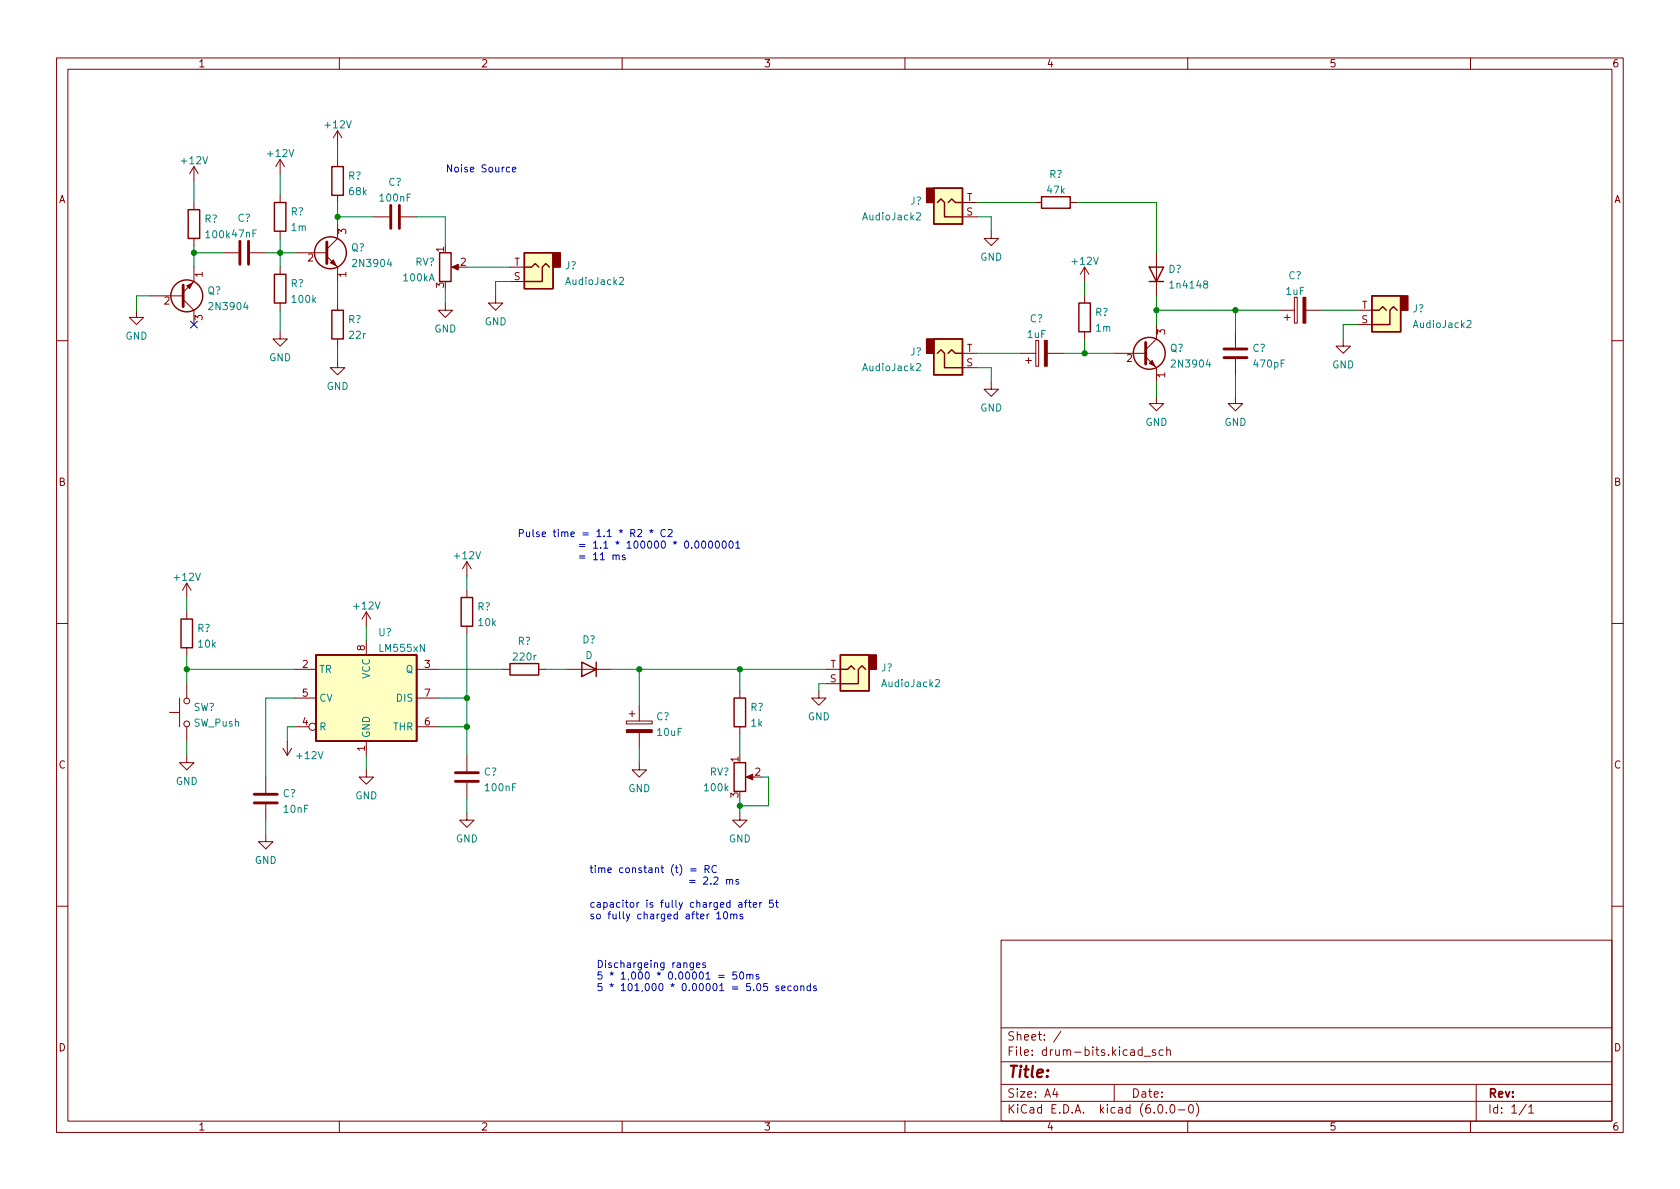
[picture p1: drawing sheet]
<svg xmlns="http://www.w3.org/2000/svg" width="297mm" height="210mm" viewBox="0 0 297 210" stroke-linecap="round" stroke-linejoin="round" font-family="sans-serif">
<g fill="none" stroke="#840000" stroke-width=".18">
<path d="M10 10.2h277v190.1h-277zM12 12.2h273v186.1h-273zM60 10.2v2M110 10.2v2M160 10.2v2M210 10.2v2M260 10.2v2M34.3 29.5l-.8 1.2M34.3 29.5v2.5M34.3 35.8v1.3M34.3 29.5l.8 1.2M49.5 28.2v2.5"/>
<path d="M49.5 34.5v1.3M49.5 28.2l-.7 1.3M49.5 28.2l.8 1.3M59.7 23.1l-.8 1.3M59.7 23.1v2.5M59.7 28.2v1.3M59.7 34.5v1.3M59.7 39.6v2.6l-1.9 1.9M59.7 23.1l.8 1.3M66 38.3h2.8M70.9 38.3h2.8M170.2 38.3h2.5"/>
<path d="M170.2 35.8h2.5M182.9 35.8h1.2M189.2 35.8h1.3M24.1 54.9v1.2h1.3l-1.3 1.3-1.2-1.3h1.2M26.7 52.3h5.7M32.4 53l1.9 1.9v2.5M34.3 47.2v2.6l-1.9 1.9M34.3 42.2v1.2M39.4 44.7h2.8M44.2 44.7h2.8M49.5 58.7v1.2h1.3l-1.3 1.3-1.2-1.3h1.2M49.5 40.9v1.3"/>
<path d="M49.5 47.2v1.3M49.5 53.6v1.3M52.1 44.7h5.7M57.8 45.3l1.9 1.9v2.6M59.7 53.6v1.3M59.7 59.9v1.3M78.7 53.6v1.3h1.3l-1.3 1.2-1.2-1.2h1.2M80.3 47.2h1M87.6 52.3v1.3h1.3l-1.3 1.3-1.2-1.3h1.2M90.2 47.2h2.5M90.2 49.8h2.5M175.3 40.9v1.3h1.2l-1.2 1.2-1.3-1.2h1.3"/>
<path d="M191.8 47.2v2.6M191.8 52.3v1.3M191.8 58.7v1.2M191.8 47.2l-.8 1.3M191.8 47.2l.7 1.3M204.5 57.4v2.5l-1.9 1.9M204.5 44.7v7.6M218.4 58.7v2.8M226.1 54.9h2.8M227.1 56.1h1M227.6 55.6v1M228.9 52.6h.5v4.5h-.5z"/>
<path d="M230.9 54.9h2.8M237.5 59.9v1.3h1.3l-1.3 1.3-1.3-1.3h1.3M240 54.9h2.6M240 57.4h2.6M10 60.2h2M59.7 63.7v1.3h1.3l-1.3 1.3-1.3-1.3h1.3M170.2 65h2.5M170.2 62.5h2.5M175.3 67.6v1.2h1.2l-1.2 1.3-1.3-1.3h1.3M180.3 62.5h2.8M181.4 63.7h1M181.9 63.2v1.1"/>
<path d="M183.1 60.2h.5v4.6h-.5zM185.2 62.5h2.8M196.8 62.5h5.8M202.6 63.1l1.9 1.9v2.6M204.5 70.1v1.3h1.2l-1.2 1.2-1.3-1.2h1.3M218.4 70.1v1.3h1.3l-1.3 1.2-1.2-1.2h1.2M218.4 63.5v2.8M285 60.2h2M82.5 99.3v2.5M82.5 99.3l-.7 1.3M82.5 99.3l.8 1.3M10 110.2h2"/>
<path d="M33 103.1v2.6M33 108.2v1.3M33 114.5v1.3M33 103.1l-.7 1.3M33 103.1l.8 1.3M52.1 118.4h3.8M64.8 108.2l-.8 1.3M64.8 108.2v2.5M64.8 113.3v2.5M64.8 108.2l.7 1.3M73.7 118.4h3.8M82.5 104.4v1.3"/>
<path d="M82.5 110.7v1.3M88.9 118.4h1.3M95.2 118.4h1.3M100.3 118.4h7.6M146 118.4h2.6M285 110.2h2M30 126h1.7M31.7 123.4v5.1M33 133.6v1.3h1.3l-1.3 1.2-1.3-1.2h1.3M33 120.9v2.5M33 128.5v2.6M47 137.4v2.8"/>
<path d="M50 132.3l.8 1.3M50.8 131.1v2.5M51.6 132.3l-.8 1.3M52.1 128.5h2.5M52.1 123.4h3.8M64.8 136.1v1.3h1.2l-1.2 1.3-1.3-1.3h1.3M64.8 131.1v2.5M73.7 128.5h3.8M73.7 123.4h3.8M82.5 133.6v2.8M82.5 138.4v2.8M110.7 127.5h4.6v.5h-4.6z"/>
<path d="M111.3 126.2h1M111.8 125.7v1M113 134.9v1.2h1.3l-1.3 1.3-1.2-1.3h1.2M113 124.7v2.8M113 129.5v2.8M130.8 122.2v1.2M130.8 128.5v1.3M132.3 137.4h1M144.8 122.2v1.2h1.2l-1.2 1.3-1.3-1.3h1.3M146 120.9h2.6M47 147.6v1.2h1.3l-1.3 1.3-1.3-1.3h1.3M47 142.2v2.8"/>
<path d="M82.5 143.8v1.2h1.3l-1.3 1.3-1.2-1.3h1.2M130.8 143.8v1.2h1.3l-1.3 1.3-1.3-1.3h1.3M10 160.2h2M177 166.3h108v32h-108zM285 160.2h2M60 198.3v2M110 198.3v2M160 198.3v2M177 194.8h108M177 191.8h108M177 187.8h108M177 181.8h108"/>
<path d="M186.5 192.5l-.4 1h1M186.9 193v1M187.6 182.4l-1.3 1.9M197 191.8v3M201.9 185.7l-.4-.1-.3 .3v.4l.2 .3h.5M201.9 185.1v1.5M202.3 186.8h1.1M204.3 185.7l-.4-.1-.2 .2 .1 .3 .5 .1v.4h-.6M204.9 195.4l.2-.1a.81 .81 0 0 1 .6 .7 .81 .81 0 0 1-.3 .8h-.2a.81 .81 0 0 1-.6-.6 .81 .81 0 0 1 .3-.8zM205.6 185.7l-.4-.1-.3 .3v.4l.2 .3h.5M206.2 196.7v.1M206.3 185.8l.2-.2 .4 .1v.9"/>
<path d="M206.3 185.1v1.5M207.1 195.4l.1-.1a.81 .81 0 0 1 .6 .7 .81 .81 0 0 1-.3 .8h-.1a.81 .81 0 0 1-.6-.6 .81 .81 0 0 1 .3-.8zM208.4 196.3h1.1M210 198.3v2M210.4 195.4l.1-.1a.81 .81 0 0 1 .6 .7 .81 .81 0 0 1-.3 .8h-.2a.81 .81 0 0 1-.5-.6 .81 .81 0 0 1 .3-.8zM211.5 195.1a1.72 1.72 0 0 1 0 2.3M260 198.3v2M261 191.8v6.5M269.9 195.3l-1.3 1.9M270.3 195.8l.4-.5v1.5M270.3 196.8h.9"/>
<circle cx="33" cy="123.9" r=".51"/>
<circle cx="33" cy="128" r=".51"/>
<circle cx="55.2" cy="128.5" r=".63"/>
</g>
<g fill="none" stroke="#840000" stroke-width=".51">
<path d="M69.1 36.3v4.1M70.6 36.3v4.1M32.4 50.4v3.8M42.4 42.7v4M43.9 42.7v4M57.8 42.8v3.8M202.6 60.6v3.8M216.4 61.7h4.1M216.4 63.2h4.1M80.5 138.2h4.1M80.5 136.6h4.1M45 142h4"/>
<path d="M45 140.5h4"/>
</g>
<g fill="none" stroke="#840000" stroke-width=".25">
<path d="M33.3 37.1h2v5.1h-2zM48.5 35.8h2v5.1h-2zM58.7 29.5h2v5h-2zM165.1 33.3h5.1v6.3h-5.1zM165.7 35.8l.7-.6 .6 .6v2.5h3.2M167.6 35.8l.7-.6 .6 .6h1.3M184.1 34.8h5.1v2h-5.1zM48.5 48.5h2v5.1h-2zM58.7 54.9h2v5h-2zM77.7 44.7h2.1v5.1h-2.1zM92.7 44.7h5.1v6.3h-5.1zM92.7 47.2h1.3l.6-.6 .6 .6"/>
<path d="M97.2 47.2l-.7-.6-.6 .6v2.6h-3.2M165.1 59.9h5.1v6.4h-5.1zM190.8 53.6h2v5.1h-2zM203.2 47.2h2.5l-1.2 2.6zM203.2 49.8h2.5M242.6 52.3h5v6.4h-5zM242.6 54.9h1.2l.7-.7 .6 .7M247 54.9l-.6-.7-.7 .7v2.5h-3.1M165.7 62.5l.7-.7 .6 .7v2.5h3.2M167.6 62.5l.7-.7 .6 .7h1.3M32 109.5h2v5h-2zM55.9 115.8h17.8v15.3h-17.8z"/>
<path d="M81.5 105.7h2.1v5h-2.1zM90.2 117.3h5v2.1h-5zM102.9 117.1l2.5 1.3-2.5 1.2zM105.4 117.1v2.5M148.6 115.8h5.1v6.4h-5.1zM148.6 118.4h1.3l.6-.7 .6 .7M153 118.4l-.6-.7-.6 .7v2.5h-3.2M129.8 123.4h2v5.1h-2zM129.8 134.9h2v5h-2z"/>
<circle cx="33" cy="52.3" r="2.82"/>
<circle cx="58.4" cy="44.7" r="2.82"/>
<circle cx="203.2" cy="62.5" r="2.82"/>
</g>
<g fill="#840000" stroke="#840000" stroke-width=".18">
<path d="M58.4 46.5l.5-.5 .5 1z"/>
<path d="M79.9 47.2l1.1-.5v1z"/>
<path d="M33 50.5l1-.5-.5 1z"/>
<path d="M230.4 52.6h.5v4.5h-.5z"/>
<path d="M184.7 60.2h.5v4.6h-.5z"/>
<path d="M110.7 129h4.6v.5h-4.6z"/>
<path d="M203.2 64.3l.5-.6 .5 1.1z"/>
<path d="M132 137.4l1.1-.5v1z"/>
</g>
<g fill="#ffffc2" stroke="#ffffc2" stroke-width=".18">
<path d="M55.9 115.8h17.8v15.3h-17.8z"/>
<path d="M165.1 59.9h5.1v6.4h-5.1z"/>
<path d="M165.1 33.3h5.1v6.3h-5.1z"/>
<path d="M92.7 44.7h5.1v6.3h-5.1z"/>
<path d="M242.6 52.3h5v6.4h-5z"/>
<path d="M148.6 115.8h5.1v6.4h-5.1z"/>
</g>
<g fill="#840000" stroke="#840000" stroke-width=".25">
<path d="M163.8 59.9h1.3v2.6h-1.3z"/>
<path d="M163.8 33.3h1.3v2.5h-1.3z"/>
<path d="M97.8 44.7h1.3v2.5h-1.3z"/>
<path d="M247.6 52.3h1.3v2.6h-1.3z"/>
<path d="M153.7 115.8h1.2v2.6h-1.2z"/>
</g>
<path d="M162 37.7l.5-.1 .2 .4-.7 .9h.7M109.5 49.2l.5-.2 .2 .4-.7 .9h.7M259.4 56.8l.5-.1 .2 .3-.8 .9h.8M162 64.4l.5-.1 .2 .3-.7 1h.7M165.4 120.3l.5-.1 .2 .3-.8 .9h.8" fill="none" stroke="#008484" stroke-width=".18"/>
<g fill="none" stroke="#0000c2" stroke-width=".18">
<path d="M90.1 29.6h-.3l-.3 .2 .1 .5h.5M90.6 30l.6-.1v-.3h-.4l-.2 .1 .1 .6h.5M102.5 98.3h.9M102.5 98.7h.9M104.9 98.1l.4-.4v1.3M104.9 99h.8M106.2 98.1l.3-.4v1.3M106.2 99h.7M108.4 98.3l.2-.2 .3 .1v.8M108.4 98.1v.9M108.9 98.3l.2-.2 .3 .1 .1 .8M110.5 98.2l-.3-.1-.2 .2 .1 .2 .4 .1v.3h-.5"/>
<path d="M112.7 93.7l.5-.1 .3 .4-.8 .9h.8M114.9 93.8l.3 .1 .3-.1M115 94.2l.2-.3 .1 .3M115.2 93.6v.3M117.6 93.7a.6 .6 0 0 0-.8 .5 .6 .6 0 0 0 .6 .7l.2-.1M118.1 93.7l.5-.1 .3 .4-.8 .9h.8M119 95.9l.3 .1 .3-.1M119.2 96.2l.1-.2 .2 .2M119.3 95.7v.3M121.1 95.8l.2-.1a.68 .68 0 0 1 .5 .6 .68 .68 0 0 1-.5 .6l-.2-.1-.1-.3zM122.3 96.8v.1M123 95.8l.1-.1a.68 .68 0 0 1 .5 .6 .68 .68 0 0 1-.5 .6l-.1-.1-.2-.3z"/>
<path d="M124.2 95.7h.2a.68 .68 0 0 1 .4 .6 .68 .68 0 0 1-.4 .6 .84 .84 0 0 1-.2-1.2zM125.4 95.8l.2-.1a.68 .68 0 0 1 .4 .6 .68 .68 0 0 1-.4 .6l-.2-.1-.1-.3zM126.6 95.8l.2-.1a.68 .68 0 0 1 .4 .6 .68 .68 0 0 1-.4 .6l-.2-.1-.1-.3zM127.8 95.8l.2-.1a.68 .68 0 0 1 .4 .6 .68 .68 0 0 1-.4 .6l-.2-.1-.1-.3zM129.1 95.7h.1a.68 .68 0 0 1 .4 .6 .68 .68 0 0 1-.4 .6 .84 .84 0 0 1-.1-1.2zM130.1 96l.4-.3v1.2M130.1 96.9h.7M121.9 155.7h1M121.9 156.1h1M122.1 153.6h1M122.1 154h1M124.4 155.2l.5-.1 .2 .3-.7 1h.7"/>
<path d="M124.7 153.7l.6-.1 .1-.1-.1-.3-.6-.2v1.3M125 153.7l.4 .6M125.7 156.2v.2M126.2 155.2l.5-.1 .3 .3-.8 1h.8M126.7 153.2a.6 .6 0 0 0-.9 .4 .6 .6 0 0 0 .6 .7l.3-.1M128.5 155.6l.1-.1 .4 .1v.8M128.5 155.5v.9M129 155.7l.2-.2 .3 .1 .1 .8M130.6 155.6l-.3-.1-.2 .2 .1 .2 .4 .1v.3h-.5M130.6 159.7h.5l.1 .7M131.2 159.9l-.4 .1-.2 .1 .2 .3h.4M131.6 159.6h.5"/>
<path d="M132.1 159.2l-.3 .2v1M132.3 159.6h.5M132.5 159.2v1.1l.3 .1M134.3 159.6v.8M134.7 159.6l-.4 .2M136.7 159.2h-.6l-.1 .6 .2-.1h.4l.2 .2-.1 .4-.2 .1-.5-.1M137.1 159.6h.5M137.3 159.2v1.1l.3 .1M122.6 170.3v1l-.2 .2h-.3M122.6 170.3h-.4l-.2 .2 .1 .5h.5M123.1 170.7l.7-.1-.1-.3h-.4l-.2 .1 .1 .6h.5M124.7 170.3h-.3l-.2 .1 .1 .2 .4 .1v.3h-.5"/>
<path d="M126.7 161.6l.4-.4v1.3M126.7 162.5h.7M127.1 172.5h.9M127.1 172.8h.9M128 161.3l.2-.1a.68 .68 0 0 1 .5 .7 .68 .68 0 0 1-.5 .6l-.2-.1-.1-.4zM129.2 161.8l.2-.2 .3 .1v.8M129.2 161.6v.9M129.7 161.8l.2-.2 .3 .1 .1 .8M130.2 171.9h-.6v.6l.1-.1h.5l.1 .2-.1 .4-.2 .1-.4-.1M130.9 172l.2-.1a.68 .68 0 0 1 .4 .6 .68 .68 0 0 1-.4 .6l-.2-.1-.1-.3zM131.3 161.7l-.3-.1-.2 .2 .1 .2 .4 .1v.3h-.5M132 172.4l.2-.1 .3 .1 .1 .7"/>
<path d="M132 172.3v.8M132.6 172.5l.2-.2 .3 .1v.7M133.2 160l.6-.1-.1-.2-.3-.1-.2 .2v.6h.5M134.2 172.4l-.4-.1-.1 .2v.2l.5 .1v.3h-.5M135.7 173.9h-.6l-.1 .6 .2-.1 .4 .1 .1 .1v.5l-.2 .1-.5-.1M137.7 174.4l-.3-.1-.2 .2v.2l.5 .1v.3h-.5M138.2 174.8l.6-.2-.1-.2-.3-.1-.2 .2 .1 .6h.4M139.9 174.4l-.4-.1-.2 .3 .1 .5h.5M140.5 174.4l.3-.1 .2 .3v.3l-.2 .3-.3-.1-.1-.2zM141.6 174.5l.2-.2 .3 .1v.8M141.6 174.3v.9M143.3 174.4l-.4-.1-.2 .3 .1 .5h.5"/>
<path d="M143.3 173.9v1.3M144.3 174.4l-.3-.1-.2 .2 .1 .2 .4 .1v.3h-.5"/>
</g>
<g fill="none" stroke="#008400" stroke-width=".18">
<path d="M34.3 32v3.8M49.5 30.7v3.8M59.7 25.6v2.6M59.7 35.8v3.8M59.7 38.3h6.3M73.7 38.3h5v5.1M172.7 38.3h2.6v2.6M172.7 35.8h10.2M190.5 35.8h14v8.9M26.7 52.3h-2.6v2.6M34.3 43.4v3.8M34.3 44.7h5.1"/>
<path d="M47 44.7h5.1M49.5 42.2v5M49.5 54.9v3.8M59.7 49.8v3.8M78.7 51v2.6M82.5 47.2h7.7M90.2 49.8h-2.6v2.5M191.8 49.8v2.5M191.8 59.9v2.6M204.5 52.3v5.1M204.5 54.9h21.6M218.4 54.9v3.8"/>
<path d="M233.7 54.9h6.3M240 57.4h-2.5v2.5M59.7 61.2v2.5M172.7 62.5h7.6M172.7 65h2.6v2.6M188 62.5h8.8M204.5 67.6v2.5M218.4 66.3v3.8M33 118.4h19.1M33 105.7v2.5M33 115.8v5.1M64.8 110.7v2.6"/>
<path d="M77.5 118.4h11.4M82.5 101.8v2.6M82.5 112v21.6M96.5 118.4h3.8M107.9 118.4h38.1M113 118.4v6.3M130.8 118.4v3.8M33 131.1v2.5M52.1 123.4h-5.1v14M52.1 128.5h-1.3v2.6M64.8 133.6v2.5M77.5 123.4h5"/>
<path d="M77.5 128.5h5M113 132.3v2.6M130.8 129.8v3.8M134.6 137.4h1.3v5.1h-5.1M146 120.9h-1.2v1.3M47 145v2.6M82.5 141.2v2.6M130.8 141.2v2.6"/>
</g>
<path d="M33.7 56.8l1.2 1.2M34.9 56.8l-1.2 1.2" fill="none" stroke="#000084" stroke-width=".18"/>
<g fill="#008400" stroke="#008400" stroke-width=".18">
<circle cx="33" cy="118.4" r=".46"/>
<circle cx="82.5" cy="128.5" r=".46"/>
<circle cx="82.5" cy="123.4" r=".46"/>
<circle cx="113" cy="118.4" r=".46"/>
<circle cx="59.7" cy="38.3" r=".46"/>
<circle cx="130.8" cy="142.5" r=".46"/>
<circle cx="130.8" cy="118.4" r=".46"/>
<circle cx="204.5" cy="54.9" r=".46"/>
<circle cx="191.8" cy="62.5" r=".46"/>
<circle cx="218.4" cy="54.9" r=".46"/>
<circle cx="34.3" cy="44.7" r=".46"/>
<circle cx="49.5" cy="44.7" r=".46"/>
</g>
<text font-size="2.8" fill="#840000" x="178" y="190.6">Title:</text>
<g font-size="2.1" fill="#840000">
<text x="178" y="184">Sheet: /</text>
<text x="178" y="186.7">File: drum-bits.kicad_sch</text>
<text x="178" y="196.9">KiCad E.D.A. kicad (6.0.0-0)</text>
<text x="178" y="194.1">Size: A4</text>
<text x="200" y="194.1">Date:</text>
<text x="263" y="194.1">Rev:</text>
<text x="263" y="196.9">Id: 1/1</text>
</g>
<g font-size="1.8" fill="#840000">
<text x="35" y="11.9">1</text>
<text x="85" y="11.9">2</text>
<text x="135" y="11.9">3</text>
<text x="185" y="11.9">4</text>
<text x="235" y="11.9">5</text>
<text x="285" y="11.9">6</text>
<text x="10.3" y="35.9">A</text>
<text x="170.9" y="35.6">T</text>
<text x="285.3" y="35.9">A</text>
<text x="61.2" y="41.4" transform="rotate(-90 61.2 41.4)">3</text>
<text x="170.9" y="38.1">S</text>
<text x="54.4" y="46.2">2</text>
<text x="78.5" y="44.6" transform="rotate(-90 78.5 44.6)">1</text>
<text x="81.4" y="47">2</text>
<text x="90.9" y="47">T</text>
<text x="29" y="53.8">2</text>
<text x="35.8" y="49" transform="rotate(-90 35.8 49)">1</text>
<text x="61.2" y="49" transform="rotate(-90 61.2 49)">1</text>
<text x="78.5" y="50.9" transform="rotate(-90 78.5 50.9)">3</text>
<text x="90.9" y="49.5">S</text>
<text x="35.8" y="56.6" transform="rotate(-90 35.8 56.6)">3</text>
<text x="206" y="59.2" transform="rotate(-90 206 59.2)">3</text>
<text x="240.7" y="57.1">S</text>
<text x="240.8" y="54.6">T</text>
<text x="170.9" y="64.8">S</text>
<text x="170.9" y="62.2">T</text>
<text x="199.2" y="64">2</text>
<text x="206" y="66.8" transform="rotate(-90 206 66.8)">1</text>
<text x="10.3" y="85.9">B</text>
<text x="285.3" y="85.9">B</text>
<text x="53.5" y="118.1">2</text>
<text x="64.5" y="115" transform="rotate(-90 64.5 115)">8</text>
<text x="75.1" y="118.1">3</text>
<text x="146.8" y="118.1">T</text>
<text x="53.5" y="123.2">5</text>
<text x="75.1" y="123.2">7</text>
<text x="146.7" y="120.6">S</text>
<text x="53.5" y="128.3">4</text>
<text x="75.1" y="128.3">6</text>
<text x="10.3" y="135.9">C</text>
<text x="64.5" y="132.8" transform="rotate(-90 64.5 132.8)">1</text>
<text x="130.6" y="134.7" transform="rotate(-90 130.6 134.7)">1</text>
<text x="133.5" y="137.2">2</text>
<text x="285.3" y="135.9">C</text>
<text x="130.6" y="141.1" transform="rotate(-90 130.6 141.1)">3</text>
<text x="10.3" y="185.9">D</text>
<text x="285.3" y="185.9">D</text>
<text x="35" y="199.9">1</text>
<text x="85" y="199.9">2</text>
<text x="135" y="199.9">3</text>
<text x="185" y="199.9">4</text>
<text x="235" y="199.9">5</text>
<text x="285" y="199.9">6</text>
</g>
<g font-size="1.8" fill="#008484">
<text x="57.6" y="22.7">+12V</text>
<text x="32.2" y="29">+12V</text>
<text x="47.4" y="27.8">+12V</text>
<text x="61.5" y="31.7">R?</text>
<text x="61.8" y="34.5">68k</text>
<text x="67.3" y="35.6">100nF</text>
<text x="68.7" y="32.9">C?</text>
<text x="185.2" y="34.2">47k</text>
<text x="185.5" y="31.5">R?</text>
<text x="36.1" y="39.3">R?</text>
<text x="42" y="39.2">C?</text>
<text x="51.4" y="38.1">R?</text>
<text x="51.6" y="40.9">1m</text>
<text x="152.7" y="38.9">AudioJack2</text>
<text x="160.9" y="36.2">J?</text>
<text x="36.5" y="42.1">100k 47nF</text>
<text x="62.1" y="44.4">Q?</text>
<text x="62.7" y="47.2">2N3904</text>
<text x="73.4" y="47">RV?</text>
<text x="99.9" y="47.6">J?</text>
<text x="173.3" y="46.1">GND</text>
<text x="189.7" y="46.8">+12V</text>
<text x="36.7" y="52">Q?</text>
<text x="51.4" y="50.8">R?</text>
<text x="51.7" y="53.6">100k</text>
<text x="71.4" y="49.7">100kA</text>
<text x="100.2" y="50.4">AudioJack2</text>
<text x="206.6" y="48.2">D?</text>
<text x="207.2" y="51">1n4148</text>
<text x="227.4" y="52.1">1uF</text>
<text x="227.8" y="49.4">C?</text>
<text x="37.3" y="54.8">2N3904</text>
<text x="61.5" y="57.1">R?</text>
<text x="61.8" y="59.9">22r</text>
<text x="76.8" y="58.8">GND</text>
<text x="85.7" y="57.5">GND</text>
<text x="181.7" y="59.8">1uF</text>
<text x="182.1" y="57">C?</text>
<text x="193.6" y="55.9">R?</text>
<text x="193.8" y="58.6">1m</text>
<text x="249.8" y="55.2">J?</text>
<text x="250.1" y="58">AudioJack2</text>
<text x="22.2" y="60.1">GND</text>
<text x="47.6" y="63.9">GND</text>
<text x="152.7" y="65.6">AudioJack2</text>
<text x="160.9" y="62.8">J?</text>
<text x="206.8" y="62.2">Q?</text>
<text x="207.5" y="65">2N3904</text>
<text x="221.4" y="62.2">C?</text>
<text x="221.8" y="65">470pF</text>
<text x="235.5" y="65.1">GND</text>
<text x="57.7" y="68.9">GND</text>
<text x="173.3" y="72.8">GND</text>
<text x="202.5" y="75.3">GND</text>
<text x="216.5" y="75.3">GND</text>
<text x="80.5" y="98.9">+12V</text>
<text x="30.9" y="102.7">+12V</text>
<text x="62.7" y="107.8">+12V</text>
<text x="84.4" y="107.9">R?</text>
<text x="34.9" y="111.7">R?</text>
<text x="66.9" y="112.5">U?</text>
<text x="84.7" y="110.7">10k</text>
<text x="103" y="113.8">D?</text>
<text x="35.1" y="114.5">10k</text>
<text x="56.4" y="119">TR</text>
<text x="67.2" y="115.3">LM555xN</text>
<text x="71.8" y="119">Q</text>
<text x="90.9" y="116.8">220r</text>
<text x="91.5" y="114">R?</text>
<text x="103.5" y="116.5">D</text>
<text x="155.8" y="118.7">J?</text>
<text x="34.2" y="125.7">SW?</text>
<text x="56.4" y="124.1">CV</text>
<text x="65.4" y="120.1" transform="rotate(-90 65.4 120.1)">VCC</text>
<text x="70.2" y="124.1">DIS</text>
<text x="132.7" y="125.7">R?</text>
<text x="156.1" y="121.5">AudioJack2</text>
<text x="34.3" y="128.5">SW_Push</text>
<text x="56.4" y="129.2">R</text>
<text x="65.4" y="130.6" transform="rotate(-90 65.4 130.6)">GND</text>
<text x="69.5" y="129.2">THR</text>
<text x="116" y="127.4">C?</text>
<text x="116.3" y="130.1">10uF</text>
<text x="132.8" y="128.5">1k</text>
<text x="142.8" y="127.4">GND</text>
<text x="52.6" y="134.2">+12V</text>
<text x="85.6" y="137.1">C?</text>
<text x="125.5" y="137.1">RV?</text>
<text x="31.1" y="138.8">GND</text>
<text x="50" y="140.9">C?</text>
<text x="50.3" y="143.7">10nF</text>
<text x="62.8" y="141.3">GND</text>
<text x="85.9" y="139.9">100nF</text>
<text x="111.1" y="140.1">GND</text>
<text x="124.7" y="139.9">100k</text>
<text x="80.6" y="149">GND</text>
<text x="128.8" y="149">GND</text>
<text x="45" y="152.8">GND</text>
</g>
<g font-size="1.8" fill="#0000c2">
<text x="78.7" y="30.5">Noise Source</text>
<text x="91.4" y="95">Pulse time = 1.1 * R2 * C2</text>
<text x="96.8" y="97">= 1.1 * 100000 * 0.0000001</text>
<text x="104.1" y="154.4">time constant (t) = RC</text>
<text x="104.1" y="160.5">capacitor is fully charged after 5t</text>
<text x="104.1" y="162.5">so fully charged after 10ms</text>
<text x="105.4" y="171.2">Dischargeing ranges</text>
<text x="105.4" y="173.2">5 * 1,000 * 0.00001 = 50ms</text>
<text x="105.4" y="175.2">5 * 101,000 * 0.00001 = 5.05 seconds</text>
</g>
</svg>
